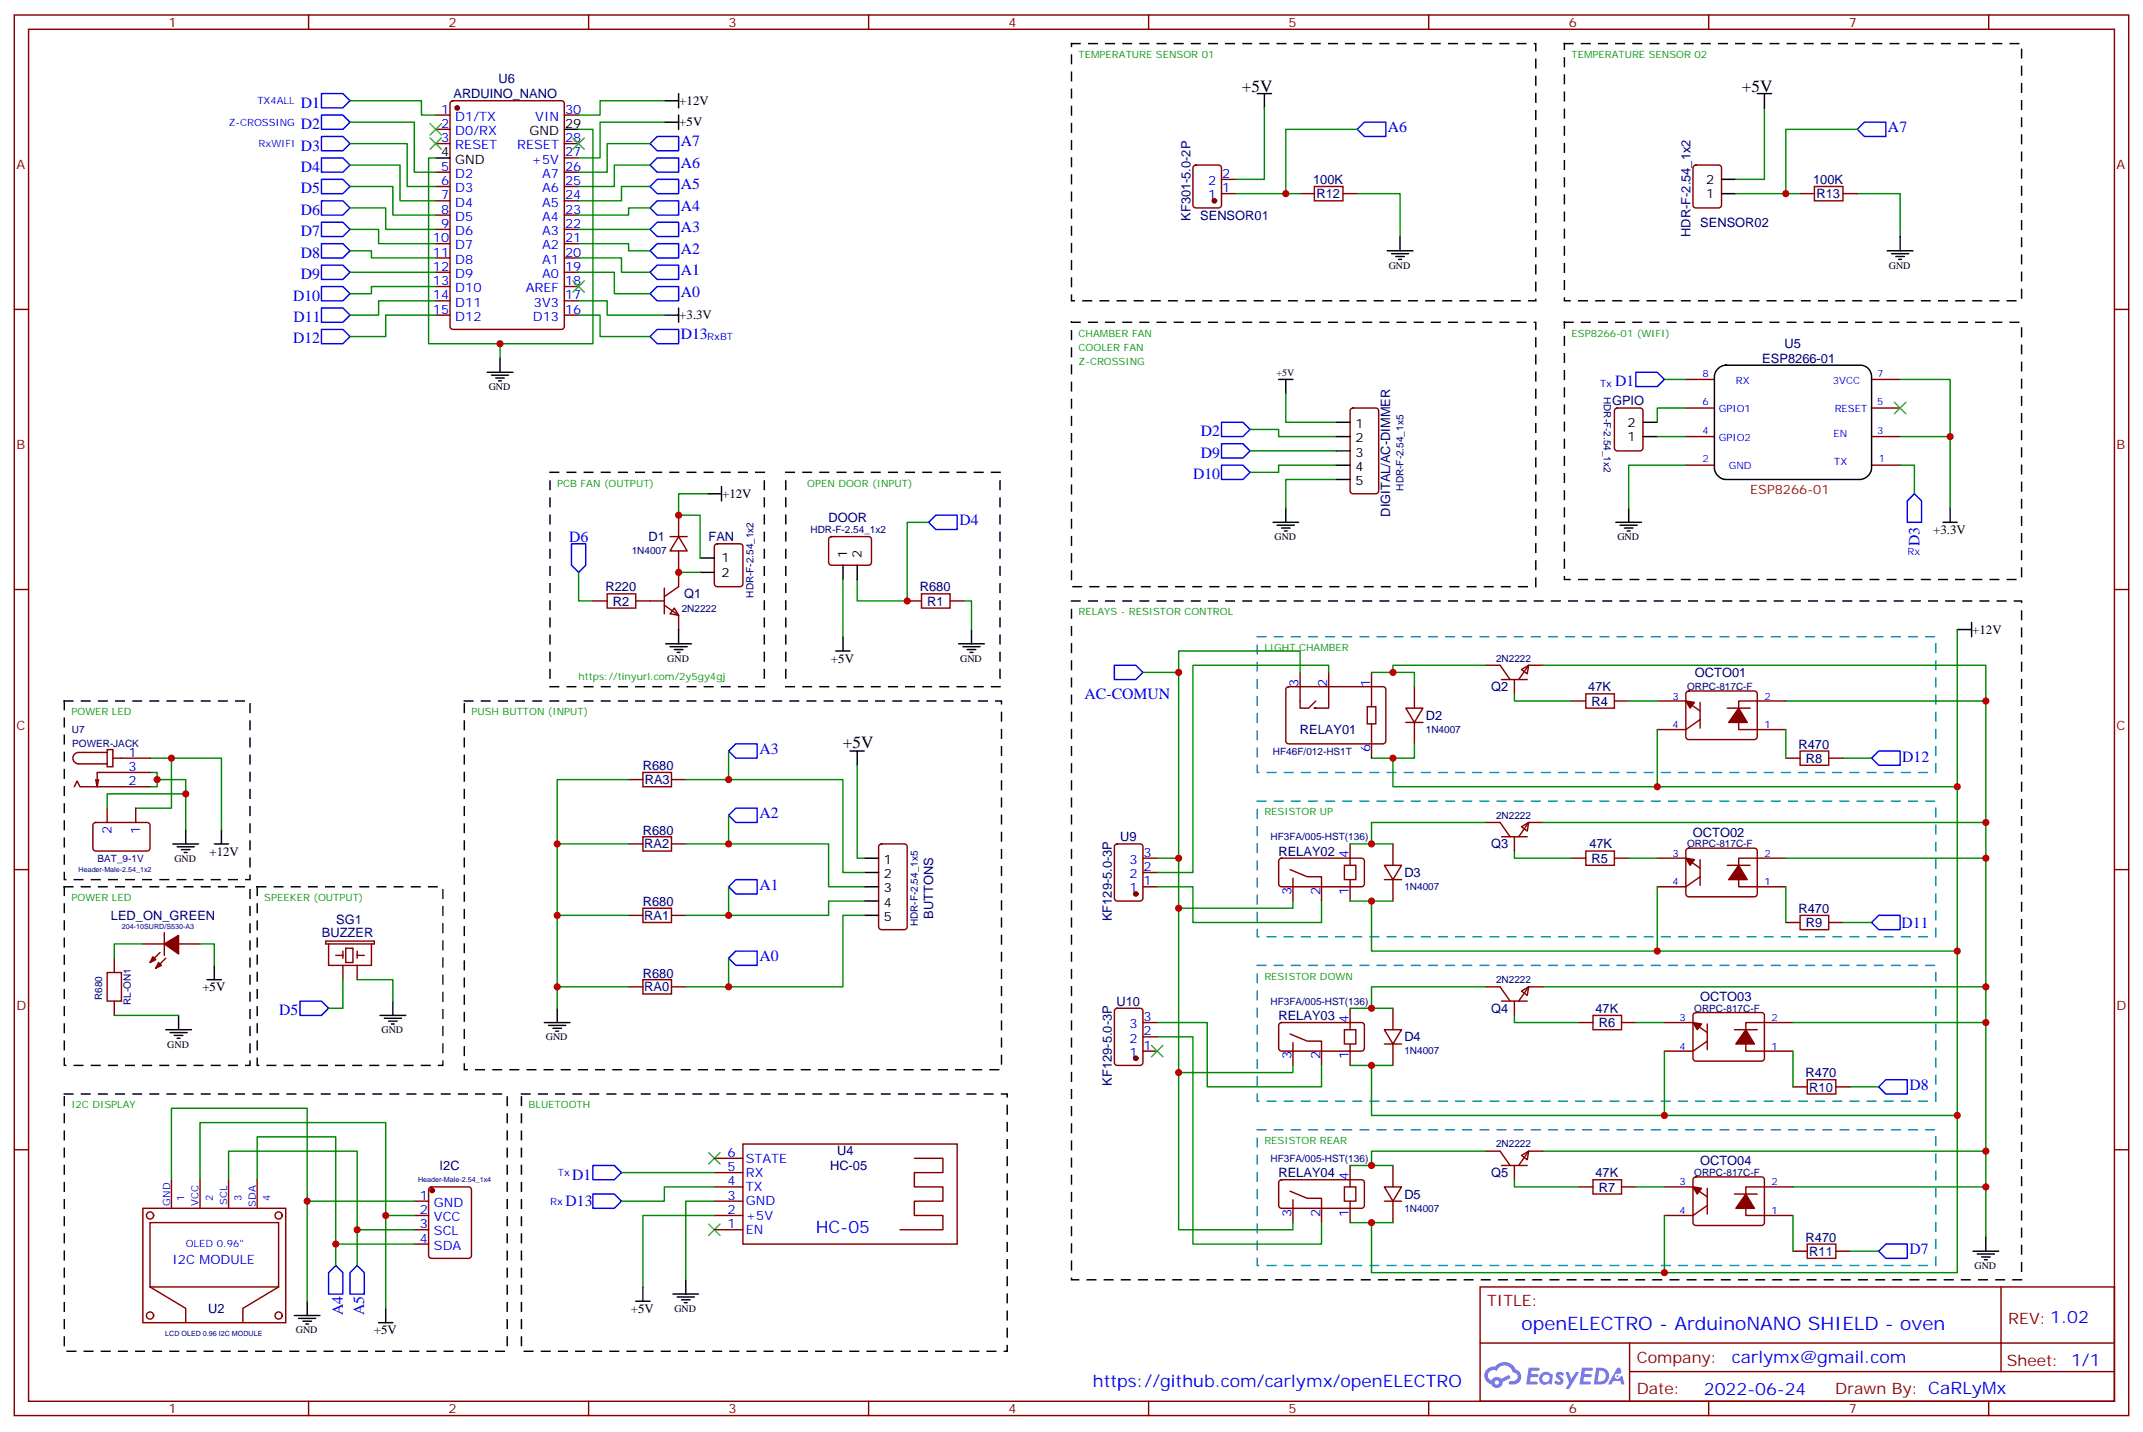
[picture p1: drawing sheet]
<svg xmlns="http://www.w3.org/2000/svg" width="529mm" height="353mm" viewBox="0 0 529 353" stroke-linecap="round" stroke-linejoin="round" font-family="sans-serif">
<g fill="none" stroke="#870000" stroke-width=".35">
<path d="M3.5 3.7h522.1v345.7h-522.1zM7.1 7.2h515v338.7h-515zM76.2 3.7v3.5M145.3 3.7v3.5M214.5 3.7v3.5M283.6 3.7v3.5M352.8 3.7v3.5M421.9 3.7v3.5M491.1 3.7v3.5M3.5 76.4h3.6M522.1 76.4h3.5M3.5 145.5h3.6"/>
<path d="M522.1 145.5h3.5M3.5 214.7h3.6M522.1 214.7h3.5M3.5 283.8h3.6M522.1 283.8h3.5M365.5 317.7h156.6v28.2h-156.6zM494.1 317.7v20.9M365.5 331.5h156.5M402.4 338.6h119.6M402.4 331.5v14.1M76.2 345.9v3.5M145.3 345.9v3.5"/>
<path d="M214.5 345.9v3.5M283.6 345.9v3.5M352.8 345.9v3.5M421.9 345.9v3.5M491.1 345.9v3.5"/>
</g>
<g fill="#5487ff">
<path d="M384.5 338.9a1.22 1.22 0 0 1 1.7 .2l-.4 .6a.47 .47 0 0 0-.3-.4 .47 .47 0 0 0-.6 .2l.1 .1a1.3 1.3 0 0 1 1 1.7 1.39 1.39 0 0 1-2.2 0l.4-.6 .8 .4a.29 .29 0 0 0 .3-.2 .29 .29 0 0 0-.3-.3 1.04 1.04 0 0 1-.5-1.7z"/>
<path d="M377.5 337.6h2.3a.37 .37 0 0 1 .4 .4 .37 .37 0 0 1-.4 .3h-1.6l-.1 .9h1.5l.3 .4-.4 .3h-1.5l-.2 1.1h1.5a.36 .36 0 0 1 .4 .4 .36 .36 0 0 1-.4 .4h-2.4z"/>
<path d="M390.6 337.6h2.4a.37 .37 0 0 1 .4 .4 .37 .37 0 0 1-.4 .3h-1.7l-.1 .9h1.5l.4 .4-.4 .3h-1.6l-.2 1.1h1.6a.36 .36 0 0 1 .4 .4 .36 .36 0 0 1-.4 .4h-2.5z"/>
<path d="M399.4 337.6h.7l.3 1.3-.6 .3a.69 .69 0 0 0-1 .3 .69 .69 0 0 0 .4 .9 .69 .69 0 0 0 .9-.6l.5-.3 .5 2.2h-.7l-.3-.8h-1.7l-.5 .8h-.9z"/>
<path d="M386.6 338.7h.8l.6 1.8 1.1-1.8h.8l-2.5 4.2h-.8l.9-1.6z"/>
<path d="M394.2 337.6l-.6 4.2h1.3a2.11 2.11 0 0 0 2.5-2.2 2.11 2.11 0 0 0-2.6-2zM394.9 338.3a1.39 1.39 0 0 1 1.6 1.5 1.39 1.39 0 0 1-1.7 1.2h-.3z"/>
<path d="M380.5 339.2a1.47 1.47 0 0 0-.2 2.1 1.47 1.47 0 0 0 2.1 .1l.8 .4 .2-2.3-.1-.3h-.4a1.49 1.49 0 0 0-2.4 0zM381.1 339.6a.92 .92 0 0 1 1.6 .5 .92 .92 0 0 1-1.3 1 .9 .9 0 0 1-.3-1.5z"/>
<path d="M367.2 338a2.18 2.18 0 0 0 1 3.7 1.44 1.44 0 0 0 1.7 .9 1.44 1.44 0 0 0 1.1-1.5l2.1-1-.5-.7-1.9 1a1.47 1.47 0 0 0-2.4 .4 1.39 1.39 0 0 1-.7-1.9 1.39 1.39 0 0 1 2-.5 2.12 2.12 0 0 1 2.2-1.3 2.12 2.12 0 0 1 1.8 1.7 1.07 1.07 0 0 1 1.2 1 1.07 1.07 0 0 1-1.1 1.1h-.6a.43 .43 0 0 0-.5 .4 .43 .43 0 0 0 .4 .5 1.98 1.98 0 0 0 2.5-1.3 1.98 1.98 0 0 0-1.3-2.5 2.98 2.98 0 0 0-5-.6h-1.1zM369.1 341.3a.55 .55 0 0 1 1.1 0 .55 .55 0 0 1-1.1 0z"/>
<circle cx="399.4" cy="339.7" r=".26"/>
</g>
<g fill="#870000" stroke="#870000" stroke-width=".35">
<path d="M37.7 236.2l.8 .7-1.5 .7z"/>
<path d="M39.2 237.6l.7 .7-1.4 .7z"/>
<path d="M40.6 233l3.5-2.1v4.6z"/>
<path d="M429.3 174.8l2.1 3.5h-4.5z"/>
<path d="M416.3 173l2.1 .4-1.1 1.4z"/>
<path d="M429.3 213.6l2.1 3.5h-4.5z"/>
<path d="M416.3 211.8l2.1 .4-1.1 1.4z"/>
<path d="M431.1 254.2l2.1 3.5h-4.6z"/>
<path d="M418 252.4l2.2 .4-1.1 1.4z"/>
<path d="M431.1 294.7l2.1 3.6h-4.6z"/>
<path d="M418 293l2.2 .3-1.1 1.4z"/>
<circle cx="106.7" cy="293.9" r=".53"/>
<circle cx="299.9" cy="49.6" r=".53"/>
<circle cx="280.5" cy="220.7" r=".53"/>
<circle cx="280.5" cy="261.2" r=".53"/>
<circle cx="112.9" cy="26.6" r=".53"/>
</g>
<g fill="none" stroke="#870000" stroke-width=".35">
<path d="M107.6 28.4h3.5M107.6 31.9h3.5M107.6 35.5h3.5M111.4 25.1l.4-.2h26.8a.71 .71 0 0 1 .7 .7v55a.76 .76 0 0 1-.7 .7h-26.8a.76 .76 0 0 1-.7-.7v-55zM139.3 28.4h3.6M139.3 35.5h3.6M139.3 39h3.6M107.6 42.5h3.5M107.6 46h3.5M107.6 49.6h3.5M107.6 53.1h3.5M107.6 56.6h3.5"/>
<path d="M139.3 42.5h3.6M139.3 46h3.6M139.3 49.6h3.6M139.3 53.1h3.6M139.3 56.6h3.6M294.8 41l.5-.3h5.6a.71 .71 0 0 1 .7 .8v9.1a.76 .76 0 0 1-.7 .7h-5.6a.76 .76 0 0 1-.7-.7v-9.1zM301.6 47.8h3.6M301.6 44.3h3.6M321 47.8h3.6M331.6 47.8h3.5M418.3 41l.4-.3h5.7a.71 .71 0 0 1 .7 .8v9.1a.76 .76 0 0 1-.7 .7h-5.7a.76 .76 0 0 1-.7-.7v-9.1zM444.5 47.8h3.5"/>
<path d="M455.1 47.8h3.5M107.6 60.1h3.5M107.6 63.7h3.5M107.6 67.2h3.5M107.6 70.7h3.5M107.6 74.3h3.5M107.6 77.8h3.5M139.3 60.1h3.6M139.3 63.7h3.6M139.3 67.2h3.6M139.3 70.7h3.6M139.3 74.3h3.6"/>
<path d="M139.3 77.8h3.6M416.3 93.7h7M462.1 93.7h7.1M333.6 100.9l.5-.2h5.6a.71 .71 0 0 1 .7 .7v19.8a.76 .76 0 0 1-.7 .7h-5.6a.76 .76 0 0 1-.7-.7v-19.8zM398.9 100.9l.4-.2h5.7a.71 .71 0 0 1 .7 .7v9.2a.76 .76 0 0 1-.7 .7h-5.7a.76 .76 0 0 1-.7-.7v-9.2zM416.3 114.8h7M416.3 107.8h7M416.3 100.7h7M462.1 114.8h7.1M462.1 107.8h7.1M462.1 100.7h7.1M165.5 132.5h4.2"/>
<path d="M167.6 132.5l2.1 3.5h-4.2zM167.6 127.2v5.3M167.6 136v8.8l-3.6 2.5M176.6 134.4l.5-.2h5.6a.71 .71 0 0 1 .7 .7v9.2a.76 .76 0 0 1-.7 .7h-5.6a.76 .76 0 0 1-.7-.7v-9.2zM204.8 132.7l.5-.2h9.2a.71 .71 0 0 1 .7 .7v5.6a.76 .76 0 0 1-.7 .7h-9.2a.76 .76 0 0 1-.7-.7v-5.6zM146.4 148.3h3.5M157 148.3h7M164 149.4l3.6 2.5v3.5M164 145.2v6.3M166.5 150.1l1.1 1.8-2.1-.4zM224 148.3h3.5M234.6 148.3h3.5"/>
<path d="M317.7 169.7l.5-.2h23.3a.71 .71 0 0 1 .7 .7v12.7a.76 .76 0 0 1-.7 .7h-23.3a.76 .76 0 0 1-.7-.7v-12.7zM321 166v8.8h2.1l1.8-1.8M328.1 166v8.8h-3.5h.3M337.6 174.4h2.1v4.3h-2.1zM338.7 178.7v8.4M338.7 166v8.4M347.1 174.8h4.3l-2.2 3.5zM347.1 178.3h4.3M349.2 169.5v5.3M349.2 178.3v5.3M366.9 164.2h3.5l2.5 3.5M370.8 167.7h6.3"/>
<path d="M373.9 167.7v3.6M375.7 165.3l1.8-1.1-.4 2.1zM381 164.2h-3.5l-2.5 3.5M388.1 173h3.5M398.6 173h3.6M409.2 173h7.1l3.5 2.5M416.5 170.8l.5-.2h16.2a.71 .71 0 0 1 .7 .7v10.6a.76 .76 0 0 1-.7 .7h-16.2a.76 .76 0 0 1-.7-.7v-10.6zM419.8 173.4v6.3M419.8 177.6l-3.5 2.5h-7.1M426.5 174.8h5.7M441 173h-11.7v7.1h11.7M18.3 194.2l.7-1.4 .8 1.4h17.2"/>
<path d="M24.3 192.4l-.3 1.8M26.5 185h1.4v4.3h-1.4zM26.5 185.7h-7.1a1.41 1.41 0 0 0-1.4 1.4 1.41 1.41 0 0 0 1.4 1.5h7.1M26.5 199.5v3.5M27.9 187.1h9.1M33.5 199.5v3.5M37 190.7h-13v3.5l-.4-1.8M155.2 192.4h3.5M158.7 190.7h7.1v3.5h-7.1zM165.8 192.4h3.5M441 187.1h3.5M451.6 187.1h3.5"/>
<path d="M23.2 203.2l.4-.2h12.7a.71 .71 0 0 1 .7 .7v5.7a.76 .76 0 0 1-.7 .7h-12.7a.76 .76 0 0 1-.7-.7v-5.7zM155.2 208.3h3.5M158.7 206.6h7.1v3.5h-7.1zM165.8 208.3h3.5M217.2 208.5l.5-.2h5.6a.71 .71 0 0 1 .7 .7v19.8a.76 .76 0 0 1-.7 .7h-5.6a.76 .76 0 0 1-.7-.7v-19.8zM275.4 208.5l.5-.2h5.6a.71 .71 0 0 1 .7 .7v12.7a.76 .76 0 0 1-.7 .7h-5.6a.76 .76 0 0 1-.7-.7v-12.7zM282.2 218.9h3.6M282.2 215.4h3.6M282.2 211.8h3.6M316 212l.4-.2h19.8a.71 .71 0 0 1 .7 .7v5.7a.76 .76 0 0 1-.7 .7h-19.8a.76 .76 0 0 1-.7-.7v-5.7zM318.6 214.7l4.2 1.7h3.5v6M319.3 216.8v5.6"/>
<path d="M332 213.6h2.8v3.5h-2.8zM333.4 208.3v5.3M333.4 217.1v5.3M341.8 213.6h4.3l-2.1 3.5zM341.8 217.1h4.3M344 208.3v5.3M344 217.1v5.3M366.9 203h3.5l2.5 3.6M370.8 206.6h6.3M373.9 206.6v3.5M375.7 204.1l1.8-1.1-.4 2.1zM381 203h-3.5l-2.5 3.6"/>
<path d="M388.1 211.8h3.5M398.6 211.8h3.6M409.2 211.8h7.1l3.5 2.5M416.5 209.6l.5-.2h16.2a.71 .71 0 0 1 .7 .7v10.6a.76 .76 0 0 1-.7 .7h-16.2a.76 .76 0 0 1-.7-.7v-10.6zM419.8 216.4l-3.5 2.5h-7.1M419.8 212.2v6.3M426.5 213.6h5.7M441 211.8h-11.7v7.1h11.7M28.2 236.5v3.6M35.3 233h5.3M39.5 235.1l-2.5 2.5M40.6 230.2v5.6"/>
<path d="M40.9 236.5l-2.4 2.5M44.1 233h5.3M80.4 232.3h12v.7h-12zM81.1 233v5.3h10.6v-5.3M82.9 235.8h1.8M84.7 234.8v1.7M84.7 238.3v3.5M85.4 234.1h1.7v3.5h-1.7zM88.2 235.8h1.8M88.2 234.8v1.7M88.2 238.3v3.5M155.2 226h3.5"/>
<path d="M158.7 224.2h7.1v3.5h-7.1zM165.8 226h3.5M441 227.7h3.5M451.6 227.7h3.5M26.5 240.1h3.5v7h-3.5zM28.2 247.1v3.5M155.2 243.6h3.5M158.7 241.8h7.1v3.6h-7.1zM165.8 243.6h3.5M275.4 249.1l.5-.2h5.6a.71 .71 0 0 1 .7 .7v12.7a.76 .76 0 0 1-.7 .7h-5.6a.76 .76 0 0 1-.7-.7v-12.7zM282.2 259.5h3.6M282.2 255.9h3.6"/>
<path d="M282.2 252.4h3.6M316 252.6l.4-.2h19.8a.71 .71 0 0 1 .7 .7v5.7a.76 .76 0 0 1-.7 .7h-19.8a.76 .76 0 0 1-.7-.7v-5.7zM318.6 255.2l4.2 1.8h3.5v6M319.3 257.4v5.6M332 254.2h2.8v3.5h-2.8zM333.4 248.9v5.3M333.4 257.7v5.3M341.8 254.2h4.3l-2.1 3.5zM341.8 257.7h4.3M344 248.9v5.3M344 257.7v5.3M366.9 243.6h3.5l2.5 3.5"/>
<path d="M370.8 247.1h6.3M373.9 247.1v3.5M375.7 244.7l1.8-1.1-.4 2.1zM381 243.6h-3.5l-2.5 3.5M389.8 252.4h3.5M400.4 252.4h3.5M411 252.4h7l3.6 2.5M418.3 250.1l.4-.2h16.3a.71 .71 0 0 1 .7 .7v10.6a.76 .76 0 0 1-.7 .7h-16.3a.76 .76 0 0 1-.7-.7v-10.6zM421.6 257l-3.6 2.5h-7M421.6 252.8v6.3M428.3 254.2h5.6M442.7 252.4h-11.6v7.1h11.6"/>
<path d="M442.7 268.3h3.6M453.3 268.3h3.5M35.3 298.3h35.3v28.2h-35.3zM42.3 291.2v7.1M49.4 291.2v7.1M56.4 291.2v7.1M63.5 291.2v7.1M102.3 296.5h3.5M106.1 293.2l.4-.2h9.2a.71 .71 0 0 1 .7 .7v16.2a.76 .76 0 0 1-.7 .7h-9.2a.76 .76 0 0 1-.7-.7v-16.2zM176.4 296.5h7M176.4 293h7M176.4 289.5h7"/>
<path d="M176.4 285.9h7M183.4 282.4h53v24.7h-53zM225.8 285.9h7v3.6h-7v3.5h7v3.5h-7v3.5h7v3.6h-10.6M316 291.4l.4-.2h19.8a.71 .71 0 0 1 .7 .7v5.7a.76 .76 0 0 1-.7 .7h-19.8a.76 .76 0 0 1-.7-.7v-5.7zM318.6 294l4.2 1.8h3.5v6M319.3 296.2v5.6M332 293h2.8v3.5h-2.8zM333.4 287.7v5.3M333.4 296.5v5.3M341.8 293h4.3l-2.1 3.5zM341.8 296.5h4.3M344 287.7v5.3"/>
<path d="M344 296.5v5.3M366.9 284.2h3.5l2.5 3.5M370.8 287.7h6.3M373.9 287.7v3.5M375.7 285.2l1.8-1-.4 2.1zM381 284.2h-3.5l-2.5 3.5M389.8 293h3.5M400.4 293h3.5M411 293h7l3.6 2.5M418.3 290.7l.4-.2h16.3a.71 .71 0 0 1 .7 .7v10.6a.76 .76 0 0 1-.7 .7h-16.3a.76 .76 0 0 1-.7-.7v-10.6zM421.6 297.6l-3.6 2.4h-7M421.6 293.3v6.4"/>
<path d="M428.3 294.7h5.6M442.7 293h-11.6v7h11.6M37 301.8h31.8v15.9h-31.8zM37 317.7l8.9 5.3v3.5M68.8 317.7l-8.8 5.3v3.5M102.3 300h3.5M102.3 303.6h3.5M102.3 307.1h3.5M176.4 300h7M176.4 303.6h7M442.7 308.9h3.6M453.3 308.9h3.5"/>
<circle cx="37" cy="300" r=".88"/>
<circle cx="68.8" cy="300" r=".88"/>
<circle cx="37" cy="324.7" r=".88"/>
<circle cx="68.8" cy="324.7" r=".88"/>
</g>
<g fill="none" stroke="#008700" stroke-width=".35">
<path d="M86.4 24.9h17.7v3.5h3.5M86.4 30.2h15.9v12.3h5.3M86.4 35.5h14.1v10.5h7.1M107.6 39h-1.8v45.8h17.7v3.6M142.9 31.9h3.5v52.9h-22.9M160.5 35.5h-10.6v7h-7M164 30.2h-15.8v8.8h-5.3M164 24.9h-15.8v3.5h-5.3M312.2 26.6v17.7h-7M335.1 31.9h-17.6v15.9M435.7 26.6v17.7h-7.1M458.6 31.9h-17.6v15.9"/>
<path d="M86.4 40.7h12.4v8.9h8.8M86.4 46h10.6v7.1h10.6M86.4 51.3h8.8v5.3h12.4M86.4 56.6h7.1v3.5h14.1M142.9 56.6h17.6M160.5 40.7h-8.8v5.3h-8.8M160.5 46h-7v3.6h-10.6M160.5 51.3h-5.3v1.8h-12.3M305.2 47.8h15.8M335.1 47.8h10.6v10.6M428.6 47.8h15.9M458.6 47.8h10.6v10.6"/>
<path d="M86.4 61.9h5.3v1.8h15.9M86.4 67.2h21.2M107.6 70.7h-15.9v1.8h-5.3M107.6 74.3h-14.1v3.5h-7.1M107.6 77.8h-12.4v5.3h-8.8M142.9 60.1h12.3v1.8h5.3M142.9 63.7h10.6v3.5h7M142.9 67.2h8.8v5.3h8.8M142.9 74.3h7v3.5h14.1M142.9 77.8h5.3v5.3h12.3M317.5 97.2v7h12.3M411 93.7h5.3"/>
<path d="M469.2 93.7h12.3v31.7M308.7 106h7v1.8h14.1M308.7 111.3h21.1M329.8 118.4h-12.3v7M329.8 114.8h-14.1v1.8h-7M409.2 107.8h7.1M416.3 114.8h-14.1v10.6M416.3 100.7h-7.1v3.5M469.2 114.8h3.5v7.1M469.2 107.8h12.3M174.6 121.9h-7v5.3h5.3v10.6M229.3 128.9h-5.3v19.4h-12.3v-5.2"/>
<path d="M142.9 141.3v7h3.5M167.6 141.3h5.3M208.1 143.1v14.1M238.1 148.3h1.8v7.1M483.3 155.4v158.7h-72.3v-14.1M282.2 166h8.8M321 166v-5.3h-30v51.1h-5.2M328.1 166v-1.8h-33.5v51.2h-8.8M338.7 166h10.5v3.5M366.9 164.2h-22.9v1.8M373.9 171.3v1.7h14.2M381 164.2h109.4v8.8"/>
<path d="M402.2 173h7M441 173h49.4v38.8M37 187.1h5.3v12.4h-8.8M37 190.7h1.8v3.5h-1.8M38.8 192.4h7.1v12.4M42.3 187.1h12.4v17.7M45.9 196h-19.4v3.5M155.2 192.4h-17.6v15.9M179.9 185.4v7h-10.6M179.9 192.4h28.2v23h5.3M211.7 188.9v22.9h1.7M344 187.1v7.1h65.2"/>
<path d="M349.2 183.6v3.5h-10.5M409.2 180.1v14.1h74.1M441 180.1v7M455.1 187.1h7M155.2 208.3h-17.6v17.7M179.9 201.3v7h-10.6M179.9 218.9v7.1h-10.6M179.9 208.3h24.7v10.6h8.8M285.8 218.9h8.8v8.8h31.7v-5.3M291 211.8v12.4h28.3v-1.8M333.4 208.3h10.6M366.9 203h-28.2v5.3"/>
<path d="M373.9 210.1v1.7h14.2M381 203h109.4M402.2 211.8h7M409.2 218.9v15.9h74.1M441 211.8h49.4v40.6M441 218.9v8.8M35.3 233h-7.1v3.5M49.4 233h3.5v5.3M155.2 226h-17.6v17.6M179.9 236.5v7.1h-10.6M213.4 222.4h-8.8v3.6h-24.7M213.4 226h-5.3v17.6h-28.2"/>
<path d="M291 224.2v40.6h28.3v-1.8M333.4 222.4h10.6M338.7 222.4v12.4h70.5M455.1 227.7h7M28.2 250.6h15.9M84.7 241.8v7.1h-3.6M88.2 241.8h8.8v5.3M155.2 243.6h-17.6v5.3M285.8 252.4h12.3v15.9h28.2v-5.3M285.8 255.9h8.8v51.2h31.7v-5.3M333.4 248.9h10.6M366.9 243.6h-28.2v5.3"/>
<path d="M373.9 250.6v1.8h15.9M381 243.6h109.4M403.9 252.4h7.1M411 259.5v15.8h72.3M442.7 252.4h47.7v40.6M442.7 259.5v8.8M291 264.8v38.8h28.3v-1.8M333.4 263h10.6M338.7 263v12.3h72.3M456.8 268.3h7.1M42.3 291.2v-17.6h33.5v47.6M49.4 291.2v-14.1h45.8v45.9"/>
<path d="M56.4 291.2v-7h31.8v28.2M63.5 291.2v-10.6h19.4v31.8M75.8 296.5h26.5M153.5 289.5h22.9M176.4 293h-12.4v3.5h-10.5M176.4 296.5h-7.1v19.4M333.4 287.7h10.6M366.9 284.2h-28.2v3.5M373.9 291.2v1.8h15.9M381 284.2h109.4M403.9 293h7.1M442.7 293h47.7v12.3"/>
<path d="M82.9 307.1h19.4M88.2 303.6h14.1M95.2 300h7.1M176.4 300h-17.7v17.7M333.4 301.8h10.6M338.7 301.8v12.3h72.3M442.7 300v8.9M456.8 308.9h7.1"/>
</g>
<g fill="none" stroke="#000" stroke-width=".35" stroke-dasharray="2.1 2.1">
<path d="M264.6 10.8h114.6v63.5h-114.6zM386.3 10.8h112.9v63.5h-112.9zM264.6 79.6h114.6v65.2h-114.6zM386.3 79.6h112.9v63.5h-112.9zM135.8 116.6h52.9v52.9h-52.9zM194 116.6h52.9v52.9h-52.9zM264.6 148.3h234.6v167.6h-234.6zM15.9 173h45.8v44.1h-45.8zM114.7 173h132.6v91.1h-132.6zM15.9 218.9h45.8v44.1h-45.8zM63.5 218.9h45.9v44.1h-45.9zM15.9 270.1h109.3v63.5h-109.3z"/>
<path d="M128.8 270.1h119.9v63.5h-119.9z"/>
</g>
<g fill="none" stroke="#000" stroke-width=".35">
<path d="M107.6 39h3.5M139.3 31.9h3.6M164 30.2h3.6M164 24.9h3.6M167.6 23.1v3.5M167.6 28.4v3.5M310.4 23.1h3.6M312.2 23.1v3.5M433.9 23.1h3.5M435.7 23.1v3.5M345.7 58.4v3.5M425.1 47.8h3.5"/>
<path d="M425.1 44.3h3.5M469.2 58.4v3.5M164 77.8h3.6M167.6 76v3.6M342.5 61.9h6.4M343.6 62.6h4.2M344.7 63.3h2.1M345.4 64h.7M466 61.9h6.4M467.1 62.6h4.2M468.1 63.3h2.2M468.8 64h.7"/>
<path d="M120.3 91.9h6.3M121.4 92.6h4.2M122.4 93.3h2.1M123.1 94h.7M123.5 88.4v3.5M315.7 93.7h3.6M317.5 93.7v3.5M424 91.2a2.99 2.99 0 0 1 2.2-1.1h33.1a2.82 2.82 0 0 1 2.8 2.9v22.5a3 3 0 0 1-2.8 2.9h-33.1a3 3 0 0 1-2.9-2.9v-22.5l.1-.7zM329.8 107.8h3.6M329.8 104.2h3.6M329.8 111.3h3.6M329.8 114.8h3.6"/>
<path d="M329.8 118.4h3.6M405.7 107.8h3.5M405.7 104.2h3.5M172.9 137.8h3.5M174.6 121.9h3.6M178.2 120.1v3.5M208.1 139.5v3.6M211.7 139.5v3.6M314.3 128.9h6.4M315.4 129.6h4.2M316.4 130.4h2.2M317.1 131.1h.8"/>
<path d="M317.5 125.4v3.5M399 128.9h6.3M400 129.6h4.3M401.1 130.4h2.1M401.8 131.1h.7M402.2 125.4v3.5M479.8 128.9h3.5M481.5 125.4v3.5M164.4 158.9h6.3M165.5 159.6h4.2M167.6 155.4v3.5M172.9 141.3h3.5"/>
<path d="M208.1 157.2v3.5M236.7 158.9h6.4M237.8 159.6h4.2M239.9 155.4v3.5M483.3 155.4h3.5M486.8 153.6v3.6M166.5 160.3h2.1M167.2 161h.7M206.4 160.7h3.5M238.8 160.3h2.1M239.5 161h.7M209.9 185.4h3.5"/>
<path d="M211.7 185.4v3.5M42.7 208.3h6.3M43.7 209h4.3M44.8 209.7h2.1M45.5 210.4h.7M45.9 204.8v3.5M52.9 208.3h3.5M54.7 204.8v3.5M213.4 211.8h3.6M213.4 215.4h3.6M213.4 218.9h3.6M52.9 238.3v3.5"/>
<path d="M213.4 222.4h3.6M213.4 226h3.6M40.9 254.2h6.4M42 254.9h4.2M43 255.6h2.2M43.7 256.3h.7M44.1 250.6v3.6M51.2 241.8h3.5M93.8 250.6h6.4M94.9 251.4h4.2M96 252.1h2.1M96.7 252.8h.7"/>
<path d="M97 247.1v3.5M134.4 252.4h6.4M135.5 253.1h4.2M136.5 253.8h2.1M137.2 254.5h.7M137.6 248.9v3.5M158.7 317.7v3.5M166.2 319.4h6.3M169.3 315.9v3.5M487.2 308.9h6.3M488.2 309.6h4.3M489.3 310.3h2.1"/>
<path d="M490 311h.7M490.4 305.3v3.6M72.7 324.7h6.3M73.7 325.4h4.3M74.8 326.1h2.1M75.5 326.8h.7M75.8 321.2v3.5M93.5 326.5h3.5M95.2 323v3.5M157 321.2h3.5M167.2 320.1h4.2M168.3 320.9h2.1"/>
<path d="M169 321.6h.7"/>
</g>
<g fill="none" stroke="#3c3" stroke-width=".35">
<path d="M106.2 30.5l2.8 2.8M106.2 34l2.8 2.9M109 30.5l-2.8 2.8M109 34l-2.8 2.9M141.5 34l2.8 2.9M144.3 34l-2.8 2.9M141.5 69.3l2.8 2.8M144.3 69.3l-2.8 2.8M467.8 99.3l2.8 2.8M470.6 99.3l-2.8 2.8M284.3 258.1l2.9 2.8M287.2 258.1l-2.9 2.8"/>
<path d="M175 284.5l2.8 2.8M177.8 284.5l-2.8 2.8M175 302.2l2.8 2.8M177.8 302.2l-2.8 2.8"/>
</g>
<g fill="none" stroke="#00f" stroke-width=".35">
<path d="M79.4 23.1h5.3l1.7 1.8-1.7 1.7h-5.3zM79.4 28.4h5.3l1.7 1.8-1.7 1.7h-5.3zM79.4 33.7h5.3l1.7 1.8-1.7 1.7h-5.3zM79.4 39h5.3l1.7 1.7-1.7 1.8h-5.3zM162.3 33.7h5.3v3.5h-5.3l-1.8-1.7zM162.3 39h5.3v3.5h-5.3l-1.8-1.8zM335.1 31.9l1.8-1.7h5.3v3.5h-5.3zM460.4 30.2h5.3v3.5h-5.3l-1.8-1.8zM79.4 54.9h5.3l1.7 1.7-1.7 1.8h-5.3zM79.4 49.6h5.3l1.7 1.7-1.7 1.8h-5.3zM79.4 44.3h5.3l1.7 1.7-1.7 1.8h-5.3zM160.5 46l1.8-1.7h5.3v3.5h-5.3z"/>
<path d="M162.3 54.9h5.3v3.5h-5.3l-1.8-1.8zM162.3 49.6h5.3v3.5h-5.3l-1.8-1.8zM79.4 60.1h5.3l1.7 1.8-1.7 1.8h-5.3zM79.4 65.4h5.3l1.7 1.8-1.7 1.8h-5.3zM79.4 70.7h5.3l1.7 1.8-1.7 1.8h-5.3zM79.4 76h5.3l1.7 1.8-1.7 1.8h-5.3zM160.5 61.9l1.8-1.8h5.3v3.6h-5.3zM162.3 70.7h5.3v3.6h-5.3l-1.8-1.8zM162.3 65.4h5.3v3.6h-5.3l-1.8-1.8zM79.4 81.3h5.3l1.7 1.8-1.7 1.7h-5.3zM162.3 81.3h5.3v3.5h-5.3l-1.8-1.7zM403.9 91.9h5.3l1.8 1.8-1.8 1.7h-5.3z"/>
<path d="M301.6 114.8h5.3l1.8 1.8-1.8 1.8h-5.3zM301.6 109.5h5.3l1.8 1.8-1.8 1.8h-5.3zM301.6 104.2h5.3l1.8 1.8-1.8 1.8h-5.3zM141.1 134.2h3.5v5.3l-1.7 1.8-1.8-1.8zM229.3 128.9l1.8-1.7h5.3v3.5h-5.3zM472.7 121.9l1.8 1.7v5.3h-3.5v-5.3zM275.2 164.2h5.3l1.7 1.8-1.7 1.7h-5.3zM179.9 185.4l1.8-1.8h5.3v3.5h-5.3zM462.1 187.1l1.8-1.7h5.3v3.5h-5.3zM179.9 201.3l1.8-1.8h5.3v3.5h-5.3zM179.9 218.9l1.8-1.8h5.3v3.6h-5.3zM179.9 236.5l1.8-1.7h5.3v3.5h-5.3z"/>
<path d="M462.1 227.7l1.8-1.7h5.3v3.5h-5.3zM74.1 247.1h5.3l1.7 1.8-1.7 1.7h-5.3zM463.9 268.3l1.8-1.8h5.3v3.6h-5.3zM146.4 287.7h5.3l1.8 1.8-1.8 1.7h-5.3zM146.4 294.7h5.3l1.8 1.8-1.8 1.8h-5.3zM81.1 314.1l1.8-1.7 1.8 1.7v5.3h-3.6zM86.4 314.1l1.8-1.7 1.8 1.7v5.3h-3.6zM463.9 308.9l1.8-1.8h5.3v3.5h-5.3z"/>
</g>
<path d="M324.6 46h7v3.6h-7zM448 46h7.1v3.6h-7.1zM149.9 146.6h7.1v3.5h-7.1zM227.5 146.6h7.1v3.5h-7.1zM391.6 171.3h7v3.5h-7zM444.5 185.4h7.1v3.5h-7.1zM391.6 210.1h7v3.5h-7zM444.5 226h7.1v3.5h-7.1zM393.3 250.6h7.1v3.6h-7.1zM446.3 266.5h7v3.6h-7zM393.3 291.2h7.1v3.5h-7.1zM446.3 307.1h7v3.5h-7z" fill="none" stroke="#a10000" stroke-width=".35"/>
<path d="M310.4 157.2h167.6v33.5h-167.6zM310.4 197.7h167.6v33.5h-167.6zM310.4 238.3h167.6v33.5h-167.6zM310.4 278.9h167.6v33.5h-167.6z" fill="none" stroke="#09c" stroke-width=".35" stroke-dasharray="2.1 2.1"/>
<g fill="#c00">
<circle cx="75.8" cy="296.5" r=".88"/>
<circle cx="95.3" cy="300" r=".88"/>
<circle cx="82.9" cy="307.1" r=".88"/>
<circle cx="88.2" cy="303.6" r=".88"/>
<circle cx="481.5" cy="107.8" r=".88"/>
<circle cx="224" cy="148.3" r=".88"/>
<circle cx="167.6" cy="127.2" r=".88"/>
<circle cx="167.6" cy="141.3" r=".88"/>
<circle cx="490.4" cy="293" r=".88"/>
<circle cx="490.4" cy="252.4" r=".88"/>
<circle cx="490.4" cy="211.8" r=".88"/>
<circle cx="317.5" cy="47.8" r=".88"/>
<circle cx="441" cy="47.8" r=".88"/>
<circle cx="483.3" cy="275.3" r=".88"/>
<circle cx="483.3" cy="234.8" r=".88"/>
<circle cx="483.3" cy="194.2" r=".88"/>
<circle cx="411" cy="314.1" r=".88"/>
<circle cx="338.7" cy="301.8" r=".88"/>
<circle cx="338.7" cy="263" r=".88"/>
<circle cx="338.7" cy="222.4" r=".88"/>
<circle cx="409.2" cy="194.2" r=".88"/>
<circle cx="344" cy="187.1" r=".88"/>
<circle cx="490.4" cy="173" r=".88"/>
<circle cx="344" cy="166" r=".88"/>
<circle cx="338.7" cy="208.3" r=".88"/>
<circle cx="490.4" cy="203" r=".88"/>
<circle cx="490.4" cy="243.6" r=".88"/>
<circle cx="338.7" cy="248.9" r=".88"/>
<circle cx="490.4" cy="284.2" r=".88"/>
<circle cx="338.7" cy="287.7" r=".88"/>
<circle cx="291" cy="211.8" r=".88"/>
<circle cx="291" cy="224.2" r=".88"/>
<circle cx="291" cy="264.8" r=".88"/>
<circle cx="409.2" cy="234.8" r=".88"/>
<circle cx="411" cy="275.3" r=".88"/>
<circle cx="123.5" cy="84.8" r=".88"/>
<circle cx="42.3" cy="187.1" r=".88"/>
<circle cx="38.8" cy="192.4" r=".88"/>
<circle cx="45.9" cy="196" r=".88"/>
<circle cx="137.6" cy="243.6" r=".88"/>
<circle cx="137.6" cy="226" r=".88"/>
<circle cx="137.6" cy="208.3" r=".88"/>
<circle cx="179.9" cy="192.4" r=".88"/>
<circle cx="179.9" cy="208.3" r=".88"/>
<circle cx="179.9" cy="226" r=".88"/>
<circle cx="179.9" cy="243.6" r=".88"/>
<circle cx="291" cy="166" r=".88"/>
</g>
<text font-size="4.6" fill="#00f" x="375.7" y="328.3">openELECTRO - ArduinoNANO SHIELD - oven</text>
<g font-size="4.2">
<text x="306.7" y="22.7">+5V</text>
<text x="430.1" y="22.7">+5V</text>
<text x="208.1" y="184.7">+5V</text>
</g>
<g font-size="4.2" fill="#00f">
<text x="201.4" y="304.3">HC-05</text>
<text x="427.7" y="336.5">carlymx@gmail.com</text>
<text x="269.9" y="342.4">https://github.com/carlymx/openELECTRO</text>
<text x="420.7" y="344.3">2022-06-24</text>
</g>
<g font-size="3.9" fill="#00f">
<text x="74.2" y="26.6">D1</text>
<text x="74.2" y="31.9">D2</text>
<text x="342.7" y="32.6">A6</text>
<text x="466.2" y="32.6">A7</text>
<text x="74.2" y="37.2">D3</text>
<text x="168.1" y="36.2">A7</text>
<text x="168.1" y="41.5">A6</text>
<text x="74.2" y="42.5">D4</text>
<text x="74.2" y="47.8">D5</text>
<text x="168.1" y="46.7">A5</text>
<text x="74.2" y="53">D6</text>
<text x="168.1" y="52">A4</text>
<text x="74.2" y="58.3">D7</text>
<text x="168.1" y="57.3">A3</text>
<text x="74.2" y="63.6">D8</text>
<text x="168.1" y="62.6">A2</text>
<text x="74.2" y="68.9">D9</text>
<text x="168.1" y="67.9">A1</text>
<text x="72.4" y="74.2">D10</text>
<text x="168.1" y="73.2">A0</text>
<text x="72.5" y="79.5">D11</text>
<text x="168.1" y="83.8">D13</text>
<text x="72.4" y="84.7">D12</text>
<text x="398.8" y="95.4">D1</text>
<text x="296.5" y="107.7">D2</text>
<text x="296.5" y="113">D9</text>
<text x="294.6" y="118.3">D10</text>
<text x="236.9" y="129.7">D4</text>
<text x="140.6" y="133.7">D6</text>
<text x="474" y="134.8" transform="rotate(-90 474 134.8)">D3</text>
<text x="267.8" y="172.5">AC-COMUN</text>
<text x="187.5" y="186.1">A3</text>
<text x="469.7" y="188">D12</text>
<text x="187.5" y="202">A2</text>
<text x="187.5" y="219.6">A1</text>
<text x="469.6" y="229">D11</text>
<text x="187.5" y="237.2">A0</text>
<text x="69" y="250.6">D5</text>
<text x="471.5" y="269">D8</text>
<text x="141.3" y="291.2">D1</text>
<text x="139.6" y="297.8">D13</text>
<text x="471.5" y="309.6">D7</text>
<text x="84.7" y="324.6" transform="rotate(-90 84.7 324.6)">A4</text>
<text x="90" y="324.6" transform="rotate(-90 90 324.6)">A5</text>
</g>
<g font-size="3.9" fill="#800">
<text x="367.2" y="322.3">TITLE:</text>
<text x="495.9" y="326.9">REV: 1.02</text>
<text x="404.1" y="336.5">Company:</text>
<text x="495.5" y="337.1">Sheet: 1/1</text>
<text x="404.1" y="344.1">Date:</text>
<text x="453.2" y="344.2">Drawn By: CaRLyMx</text>
</g>
<g font-size="3.2" fill="#800">
<text x="41.6" y="6.7">1</text>
<text x="110.8" y="6.7">2</text>
<text x="179.9" y="6.7">3</text>
<text x="249.1" y="6.7">4</text>
<text x="318.2" y="6.7">5</text>
<text x="387.3" y="6.7">6</text>
<text x="456.5" y="6.7">7</text>
<text x="4.1" y="41.8">A</text>
<text x="522.6" y="41.8">A</text>
<text x="4.1" y="110.9">B</text>
<text x="522.6" y="110.9">B</text>
<text x="4.1" y="180.1">C</text>
<text x="522.6" y="180.1">C</text>
<text x="4.1" y="249.2">D</text>
<text x="522.6" y="249.2">D</text>
<text x="41.6" y="348.9">1</text>
<text x="110.8" y="348.9">2</text>
<text x="179.9" y="348.9">3</text>
<text x="249.1" y="348.9">4</text>
<text x="318.2" y="348.9">5</text>
<text x="387.3" y="348.9">6</text>
<text x="456.5" y="348.9">7</text>
</g>
<g font-size="3.2" fill="#000080">
<text x="123.1" y="20.6">U6</text>
<text x="112" y="24.2">ARDUINO_NANO</text>
<text x="324.2" y="45.4">100K</text>
<text x="447.7" y="45.4">100K</text>
<text x="325.1" y="48.9">R12</text>
<text x="448.5" y="48.9">R13</text>
<text x="293.9" y="54.5" transform="rotate(-90 293.9 54.5)">KF301-5.0-2P</text>
<text x="296.4" y="54.2">SENSOR01</text>
<text x="417.4" y="58.5" transform="rotate(-90 417.4 58.5)">HDR-F-2.54_1x2</text>
<text x="419.8" y="56">SENSOR02</text>
<text x="435.2" y="89.5">ESP8266-01</text>
<text x="440.6" y="85.9">U5</text>
<text x="398" y="100.1">GPIO</text>
<text x="204.6" y="128.9">DOOR</text>
<text x="343.3" y="127.6" transform="rotate(-90 343.3 127.6)">DIGITAL/AC-DIMMER</text>
<text x="160.2" y="133.6">D1</text>
<text x="175" y="133.6">FAN</text>
<text x="149.5" y="146">R220</text>
<text x="151.4" y="149.5">R2</text>
<text x="168.9" y="147.7">Q1</text>
<text x="227.1" y="145.9">R680</text>
<text x="229" y="149.5">R1</text>
<text x="418.5" y="167.1">OCTO01</text>
<text x="368.2" y="170.6">Q2</text>
<text x="392.2" y="170.6">47K</text>
<text x="352.1" y="177.7">D2</text>
<text x="393" y="174.2">R4</text>
<text x="321" y="181.2">RELAY01</text>
<text x="444.1" y="184.8">R470</text>
<text x="158.7" y="190.1">R680</text>
<text x="445.9" y="188.3">R8</text>
<text x="159.2" y="193.6">RA3</text>
<text x="158.7" y="206">R680</text>
<text x="159.1" y="209.4">RA2</text>
<text x="276.6" y="207.7">U9</text>
<text x="368.2" y="209.4">Q3</text>
<text x="392.5" y="209.4">47K</text>
<text x="418" y="206.6">OCTO02</text>
<text x="315.7" y="211.2">RELAY02</text>
<text x="393" y="213">R5</text>
<text x="346.8" y="216.5">D3</text>
<text x="27.4" y="227.1">LED_ON_GREEN</text>
<text x="158.7" y="223.7">R680</text>
<text x="159.1" y="227.1">RA1</text>
<text x="230.4" y="226.7" transform="rotate(-90 230.4 226.7)">BUTTONS</text>
<text x="274.5" y="227.4" transform="rotate(-90 274.5 227.4)">KF129-5.0-3P</text>
<text x="444.1" y="225.3">R470</text>
<text x="79.5" y="231.3">BUZZER</text>
<text x="83" y="228">SG1</text>
<text x="445.9" y="228.9">R9</text>
<text x="158.7" y="241.3">R680</text>
<text x="159.1" y="244.7">RA0</text>
<text x="275.7" y="248.3">U10</text>
<text x="315.7" y="251.8">RELAY03</text>
<text x="368.2" y="250">Q4</text>
<text x="393.9" y="250">47K</text>
<text x="419.8" y="247.1">OCTO03</text>
<text x="346.8" y="257.1">D4</text>
<text x="394.8" y="253.6">R6</text>
<text x="274.5" y="268" transform="rotate(-90 274.5 268)">KF129-5.0-3P</text>
<text x="445.9" y="265.9">R470</text>
<text x="446.8" y="269.4">R10</text>
<text x="206.7" y="285.2">U4</text>
<text x="419.8" y="287.7">OCTO04</text>
<text x="108.6" y="288.8">I2C</text>
<text x="205" y="288.7">HC-05</text>
<text x="315.7" y="290.6">RELAY04</text>
<text x="368.2" y="290.6">Q5</text>
<text x="393.9" y="290.6">47K</text>
<text x="346.8" y="295.9">D5</text>
<text x="394.8" y="294.1">R7</text>
<text x="445.9" y="306.5">R470</text>
<text x="446.8" y="310">R11</text>
<text x="51.4" y="324.2">U2</text>
</g>
<g font-size="3.2" fill="#00f">
<text x="108.9" y="28">1</text>
<text x="112.4" y="29.8">D1/TX</text>
<text x="132.2" y="29.8">VIN</text>
<text x="139.5" y="28">30</text>
<text x="108.9" y="31.6">2</text>
<text x="108.9" y="35.1">3</text>
<text x="112.4" y="33.3">D0/RX</text>
<text x="139.5" y="35.1">28</text>
<text x="112.4" y="36.9">RESET</text>
<text x="127.7" y="36.9">RESET</text>
<text x="131.3" y="40.4">+5V</text>
<text x="139.5" y="38.6">27</text>
<text x="108.9" y="42.2">5</text>
<text x="108.9" y="45.7">6</text>
<text x="112.4" y="43.9">D2</text>
<text x="112.4" y="47.4">D3</text>
<text x="133.9" y="47.4">A6</text>
<text x="133.9" y="43.9">A7</text>
<text x="139.5" y="45.7">25</text>
<text x="139.5" y="42.2">26</text>
<text x="298.3" y="45.7">2</text>
<text x="301.8" y="47.4">1</text>
<text x="301.8" y="43.9">2</text>
<text x="108.9" y="49.2">7</text>
<text x="108.9" y="52.7">8</text>
<text x="112.4" y="51">D4</text>
<text x="133.9" y="51">A5</text>
<text x="139.5" y="52.7">23</text>
<text x="139.5" y="49.2">24</text>
<text x="298.3" y="49.2">1</text>
<text x="106.9" y="59.8">10</text>
<text x="108.9" y="56.3">9</text>
<text x="112.4" y="54.5">D5</text>
<text x="112.4" y="58">D6</text>
<text x="133.9" y="58">A3</text>
<text x="133.9" y="54.5">A4</text>
<text x="139.5" y="59.8">21</text>
<text x="139.5" y="56.3">22</text>
<text x="106.9" y="63.3">11</text>
<text x="112.4" y="61.6">D7</text>
<text x="112.4" y="65.1">D8</text>
<text x="133.9" y="65.1">A1</text>
<text x="133.9" y="61.6">A2</text>
<text x="139.5" y="63.3">20</text>
<text x="106.9" y="66.9">12</text>
<text x="106.9" y="70.4">13</text>
<text x="112.4" y="68.6">D9</text>
<text x="133.9" y="68.6">A0</text>
<text x="139.5" y="70.4">18</text>
<text x="139.5" y="66.9">19</text>
<text x="106.9" y="73.9">14</text>
<text x="106.9" y="77.4">15</text>
<text x="112.4" y="72.1">D10</text>
<text x="112.4" y="75.7">D11</text>
<text x="129.8" y="72.1">AREF</text>
<text x="131.8" y="75.7">3V3</text>
<text x="139.5" y="77.4">16</text>
<text x="139.5" y="73.9">17</text>
<text x="112.4" y="79.2">D12</text>
<text x="131.6" y="79.2">D13</text>
<text x="320.7" y="169.5" transform="rotate(-90 320.7 169.5)">3</text>
<text x="327.7" y="169.5" transform="rotate(-90 327.7 169.5)">2</text>
<text x="338.3" y="169.5" transform="rotate(-90 338.3 169.5)">1</text>
<text x="338.3" y="185.6" transform="rotate(-90 338.3 185.6)">6</text>
<text x="31.7" y="186.8">1</text>
<text x="31.7" y="190.3">3</text>
<text x="31.7" y="193.9">2</text>
<text x="27.5" y="205.7" transform="rotate(-90 27.5 205.7)">2</text>
<text x="34.6" y="205.7" transform="rotate(-90 34.6 205.7)">1</text>
<text x="278.9" y="213.3">3</text>
<text x="282.4" y="215">2</text>
<text x="282.4" y="211.5">3</text>
<text x="333" y="211.8" transform="rotate(-90 333 211.8)">4</text>
<text x="278.9" y="220.3">1</text>
<text x="278.9" y="216.8">2</text>
<text x="282.4" y="218.5">1</text>
<text x="318.9" y="220.9" transform="rotate(-90 318.9 220.9)">3</text>
<text x="326" y="220.9" transform="rotate(-90 326 220.9)">2</text>
<text x="333" y="220.9" transform="rotate(-90 333 220.9)">1</text>
<text x="278.9" y="257.4">2</text>
<text x="278.9" y="253.8">3</text>
<text x="282.4" y="255.6">2</text>
<text x="282.4" y="252.1">3</text>
<text x="333" y="252.4" transform="rotate(-90 333 252.4)">4</text>
<text x="278.9" y="260.9">1</text>
<text x="282.4" y="259.1">1</text>
<text x="318.9" y="261.5" transform="rotate(-90 318.9 261.5)">3</text>
<text x="326" y="261.5" transform="rotate(-90 326 261.5)">2</text>
<text x="333" y="261.5" transform="rotate(-90 333 261.5)">1</text>
<text x="179.7" y="285.6">6</text>
<text x="184.1" y="287">STATE</text>
<text x="179.7" y="292.6">4</text>
<text x="179.7" y="289.1">5</text>
<text x="184.1" y="290.5">RX</text>
<text x="333" y="291.2" transform="rotate(-90 333 291.2)">4</text>
<text x="103.6" y="296.2">1</text>
<text x="103.6" y="299.7">2</text>
<text x="107.1" y="297.9">GND</text>
<text x="179.7" y="299.7">2</text>
<text x="179.7" y="296.2">3</text>
<text x="184.1" y="297.6">GND</text>
<text x="184.1" y="294">TX</text>
<text x="103.6" y="303.2">3</text>
<text x="107.1" y="301.4">VCC</text>
<text x="107.1" y="305">SCL</text>
<text x="179.7" y="303.2">1</text>
<text x="184.1" y="304.6">EN</text>
<text x="184.1" y="301.1">+5V</text>
<text x="318.9" y="300.3" transform="rotate(-90 318.9 300.3)">3</text>
<text x="326" y="300.3" transform="rotate(-90 326 300.3)">2</text>
<text x="333" y="300.3" transform="rotate(-90 333 300.3)">1</text>
<text x="103.6" y="306.7">4</text>
<text x="107.1" y="308.5">SDA</text>
<text x="42.6" y="312.1">I2C MODULE</text>
</g>
<g font-size="3.2">
<text x="167.7" y="25.9">+12V</text>
<text x="130.8" y="33.3">GND</text>
<text x="139.5" y="31.6">29</text>
<text x="167.7" y="31.2">+5V</text>
<text x="108.9" y="38.6">4</text>
<text x="112.4" y="40.4">GND</text>
<text x="421.3" y="45.3">2</text>
<text x="421.3" y="48.9">1</text>
<text x="167.7" y="78.8">+3.3V</text>
<text x="334.7" y="105.7">1</text>
<text x="401.9" y="105.3">2</text>
<text x="334.7" y="109.2">2</text>
<text x="334.7" y="112.7">3</text>
<text x="401.9" y="108.8">1</text>
<text x="334.7" y="116.2">4</text>
<text x="334.7" y="119.8">5</text>
<text x="178.3" y="123">+12V</text>
<text x="477.4" y="131.8">+3.3V</text>
<text x="209.2" y="137.8" transform="rotate(-90 209.2 137.8)">1</text>
<text x="212.7" y="137.8" transform="rotate(-90 212.7 137.8)">2</text>
<text x="178.2" y="138.8">1</text>
<text x="178.2" y="142.3">2</text>
<text x="487" y="156.5">+12V</text>
<text x="205.2" y="163.6">+5V</text>
<text x="51.7" y="211.2">+12V</text>
<text x="218.3" y="213.3">1</text>
<text x="218.3" y="216.8">2</text>
<text x="218.3" y="220.3">3</text>
<text x="218.3" y="223.8">4</text>
<text x="218.3" y="227.4">5</text>
<text x="50" y="244.7">+5V</text>
<text x="92.3" y="329.4">+5V</text>
<text x="155.8" y="324.1">+5V</text>
</g>
<text font-size="3.2" fill="#c00" x="432.2" y="121.9">ESP8266-01</text>
<g font-size="2.5" fill="#090">
<text x="266.3" y="14.3">TEMPERATURE SENSOR 01</text>
<text x="388.1" y="14.3">TEMPERATURE SENSOR 02</text>
<text x="266.3" y="83.1">CHAMBER FAN</text>
<text x="388.1" y="83.1">ESP8266-01 (WIFI)</text>
<text x="266.3" y="86.6">COOLER FAN</text>
<text x="266.3" y="90.1">Z-CROSSING</text>
<text x="137.6" y="120.1">PCB FAN (OUTPUT)</text>
<text x="199.3" y="120.1">OPEN DOOR (INPUT)</text>
<text x="266.3" y="151.9">RELAYS - RESISTOR CONTROL</text>
<text x="312.2" y="160.7">LIGHT CHAMBER</text>
<text x="142.9" y="167.7">https://tinyurl.com/2y5gy4gj</text>
<text x="17.6" y="176.6">POWER LED</text>
<text x="116.4" y="176.6">PUSH BUTTON (INPUT)</text>
<text x="312.2" y="201.3">RESISTOR UP</text>
<text x="17.6" y="222.4">POWER LED</text>
<text x="65.3" y="222.4">SPEEKER (OUTPUT)</text>
<text x="312.2" y="241.8">RESISTOR DOWN</text>
<text x="17.6" y="273.6">I2C DISPLAY</text>
<text x="130.5" y="273.6">BLUETOOTH</text>
<text x="312.2" y="282.4">RESISTOR REAR</text>
</g>
<g font-size="2.5" fill="#00f">
<text x="63.6" y="25.8">TX4ALL</text>
<text x="56.5" y="31">Z-CROSSING</text>
<text x="63.8" y="36.3">RxWIFI</text>
<text x="174.6" y="84">RxBT</text>
<text x="395.1" y="95.4">Tx</text>
<text x="420.4" y="93">8</text>
<text x="428.6" y="94.7">RX</text>
<text x="452.6" y="94.7">3VCC</text>
<text x="463.5" y="93">7</text>
<text x="420.4" y="100">6</text>
<text x="424.4" y="101.8">GPIO1</text>
<text x="453" y="101.8">RESET</text>
<text x="463.5" y="100">5</text>
<text x="420.4" y="107.1">4</text>
<text x="452.7" y="107.8">EN</text>
<text x="463.5" y="107.1">3</text>
<text x="424.4" y="108.8">GPIO2</text>
<text x="420.4" y="114.1">2</text>
<text x="426.9" y="115.9">GND</text>
<text x="452.9" y="114.8">TX</text>
<text x="463.9" y="114.1">1</text>
<text x="471" y="136.9">Rx</text>
<text x="412.9" y="172.7">3</text>
<text x="435.7" y="172.7">2</text>
<text x="412.9" y="179.7">4</text>
<text x="435.7" y="179.7">1</text>
<text x="412.9" y="211.5">3</text>
<text x="435.7" y="211.5">2</text>
<text x="412.9" y="218.5">4</text>
<text x="435.7" y="218.5">1</text>
<text x="414.7" y="252.1">3</text>
<text x="437.4" y="252.1">2</text>
<text x="414.7" y="259.1">4</text>
<text x="437.4" y="259.1">1</text>
<text x="137.8" y="290.4">Tx</text>
<text x="414.7" y="292.6">3</text>
<text x="437.4" y="292.6">2</text>
<text x="42" y="297.6" transform="rotate(-90 42 297.6)">GND</text>
<text x="45.5" y="296.5" transform="rotate(-90 45.5 296.5)">1</text>
<text x="49" y="297.8" transform="rotate(-90 49 297.8)">VCC</text>
<text x="52.6" y="296.5" transform="rotate(-90 52.6 296.5)">2</text>
<text x="56.1" y="297.4" transform="rotate(-90 56.1 297.4)">SCL</text>
<text x="59.6" y="296.5" transform="rotate(-90 59.6 296.5)">3</text>
<text x="63.1" y="297.9" transform="rotate(-90 63.1 297.9)">SDA</text>
<text x="66.7" y="296.5" transform="rotate(-90 66.7 296.5)">4</text>
<text x="135.9" y="297.4">Rx</text>
<text x="414.7" y="299.7">4</text>
<text x="437.4" y="299.7">1</text>
<text x="45.9" y="307.9">OLED 0.96&quot;</text>
</g>
<g font-size="2.5">
<text x="342.9" y="66.3">GND</text>
<text x="466.4" y="66.3">GND</text>
<text x="315.2" y="92.7">+5V</text>
<text x="120.7" y="96.3">GND</text>
<text x="314.7" y="133.3">GND</text>
<text x="399.4" y="133.3">GND</text>
<text x="164.8" y="163.3">GND</text>
<text x="237.1" y="163.3">GND</text>
<text x="43.1" y="212.7">GND</text>
<text x="94.2" y="255.1">GND</text>
<text x="134.8" y="256.8">GND</text>
<text x="41.3" y="258.6">GND</text>
<text x="487.6" y="313.3">GND</text>
<text x="166.5" y="323.8">GND</text>
<text x="73" y="329.1">GND</text>
</g>
<g font-size="2.5" fill="#000080">
<text x="396" y="98" transform="rotate(90 396 98)">HDR-F-2.54_1x2</text>
<text x="346.6" y="121.1" transform="rotate(-90 346.6 121.1)">HDR-F-2.54_1x5</text>
<text x="200.1" y="131.6">HDR-F-2.54_1x2</text>
<text x="156" y="136.8">1N4007</text>
<text x="186.1" y="147.5" transform="rotate(-90 186.1 147.5)">HDR-F-2.54_1x2</text>
<text x="168.3" y="151">2N2222</text>
<text x="369.4" y="163.3">2N2222</text>
<text x="416.6" y="170.4">ORPC-817C-F</text>
<text x="17.7" y="181">U7</text>
<text x="17.8" y="184.5">POWER-JACK</text>
<text x="352.1" y="180.9">1N4007</text>
<text x="314.3" y="186.3">HF46F/012-HS1T</text>
<text x="369.4" y="202.1">2N2222</text>
<text x="313.7" y="207.4">HF3FA/005-HST(136)</text>
<text x="416.6" y="209.2">ORPC-817C-F</text>
<text x="24.1" y="212.7">BAT_9-1V</text>
<text x="346.8" y="219.7">1N4007</text>
<text x="226.6" y="228.7" transform="rotate(-90 226.6 228.7)">HDR-F-2.54_1x5</text>
<text x="369.4" y="242.7">2N2222</text>
<text x="25.2" y="246.9" transform="rotate(-90 25.2 246.9)">R680</text>
<text x="32.3" y="248.1" transform="rotate(-90 32.3 248.1)">RL-ON1</text>
<text x="313.7" y="248">HF3FA/005-HST(136)</text>
<text x="418.4" y="249.8">ORPC-817C-F</text>
<text x="346.8" y="260.3">1N4007</text>
<text x="313.7" y="286.8">HF3FA/005-HST(136)</text>
<text x="369.4" y="283.2">2N2222</text>
<text x="418.4" y="290.3">ORPC-817C-F</text>
<text x="346.8" y="299.1">1N4007</text>
</g>
<g font-size="1.8" fill="#000080">
<text x="19.4" y="215.3">Header-Male-2.54_1x2</text>
<text x="30.1" y="229.4">204-10SURD/S530-A3</text>
<text x="103.3" y="291.9">Header-Male-2.54_1x4</text>
<text x="40.8" y="329.9">LCD OLED 0.96 I2C MODULE</text>
</g>
</svg>
